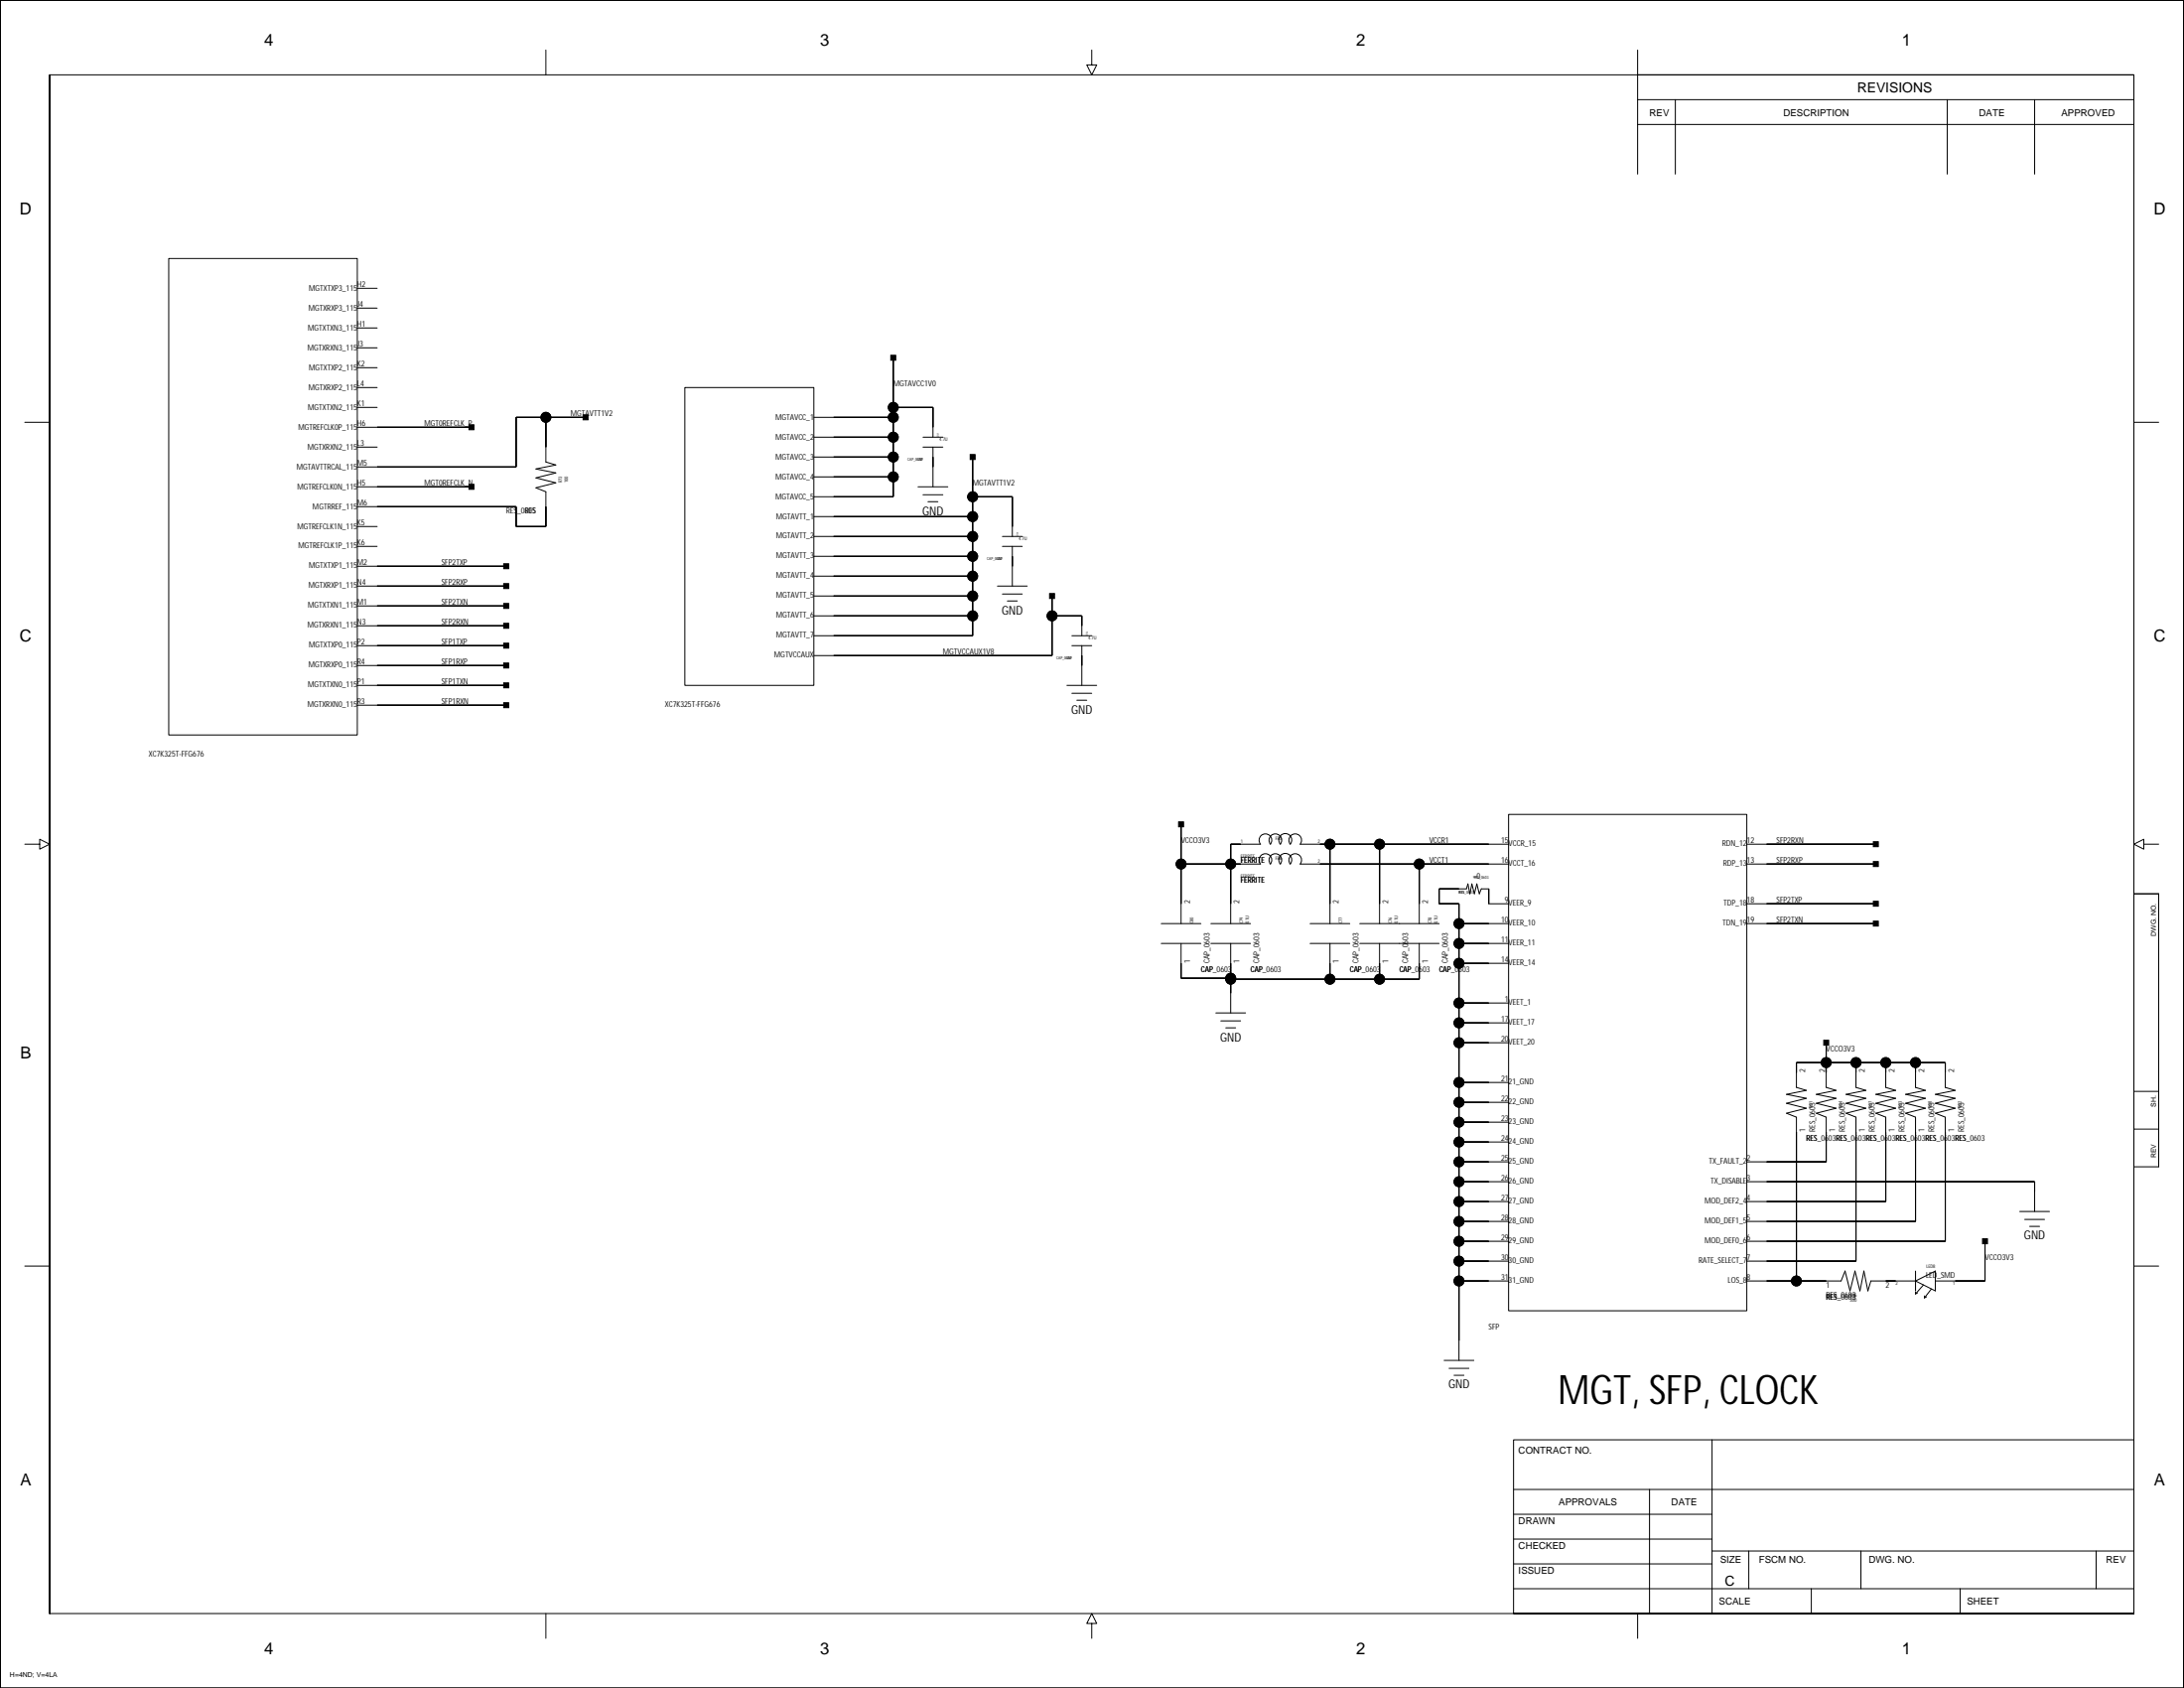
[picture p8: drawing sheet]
<svg xmlns="http://www.w3.org/2000/svg" width="559mm" height="432mm" viewBox="0 0 559 432" stroke-linecap="round" stroke-linejoin="round" font-family="sans-serif">
<g fill="none" stroke="#000" stroke-width=".25">
<path d="M0 .1h558.7v431.7h-558.7zM0 .1v431.7v-431.7h558.7v431.7h-558.7M12.7 19.1v393.7v-393.7h533.3v393.7h-533.3M139.7 12.8v6.3M279.3 12.8v3.8h-1.2l1.2 2.5 1.3-2.5h-1.3M419 19.1h127v25.4M419 12.8v31.7M419 31.8h127M419 25.5h127M428.7 25.5v19M498.2 25.5v19M520.6 25.5v19"/>
<path d="M43.2 66.1h48.2v121.9h-48.2zM91.4 73.7h5.1M91.4 78.8h5.1M91.4 83.9h5.1M91.4 89h5.1M91.4 94.1h5.1M91.4 99.1h5.1M175.2 99.1h33v76.2h-33zM228.5 91.5v35.6h-20.3M6.3 108h6.4M91.4 104.2h5.1M91.4 109.3h29.2"/>
<path d="M91.4 114.4h5.1M139.7 106.8v11.4l2.5 .7-5.1 1.1 5.1 1-5.1 1.2 5.1 1.3-5.1 1.3 2.6 1v8.9h-7.6v-5.1h-40.7M149.8 106.8h-17.7v12.7h-40.7M208.2 106.8h20.3M208.2 111.8h20.3M208.2 116.9h20.3M228.5 104.2h10.2v7.6M236.2 111.8h5M236.2 114.4h5M238.7 114.4v10.1M248.9 116.9v45.7h-40.7M546 108h6.3"/>
<path d="M91.4 124.5h29.2M91.4 134.7h5.1M91.4 139.8h5.1M208.2 122h20.3M208.2 132.1h40.7M208.2 137.2h40.7M234.9 124.5h7.6M236.2 126.6h5M237.4 128.3h2.6M248.9 127.1h10.1v10.1M256.5 137.2h5.1M256.5 139.8h5.1"/>
<path d="M259 139.8v10.1M91.4 144.8h38.1M91.4 149.9h38.1M91.4 155h38.1M208.2 142.3h40.7M208.2 147.4h40.7M208.2 152.5h40.7M208.2 157.5h40.7M255.2 149.9h7.6M256.5 152h5.1M257.8 153.7h2.5M269.2 157.5h7.6v5.1"/>
<path d="M269.2 152.5v15.2h-61M91.4 160.1h38.1M91.4 165.2h38.1M91.4 170.2h38.1M91.4 175.3h38.1M273 175.3h7.6M274.3 162.6h5M274.3 165.2h5M274.3 177.3h5M275.5 179.1h2.6M276.8 165.2v10.1M91.4 180.4h38.1"/>
<path d="M6.3 215.9h3.9v1.3l2.5-1.3-2.5-1.2v1.2M302.2 210.9v25.4M340.3 215.9v20.4M353 215.9v20.4M386 208.3h60.9v127h-60.9zM386 215.9l-53.3 .1a1.63 1.63 0 0 0-.2-2.3 1.63 1.63 0 0 0-2.2 0 1.63 1.63 0 0 0-.2 2.2 1.66 1.66 0 0 0-.1-2.2 1.66 1.66 0 0 0-2.3 0 1.66 1.66 0 0 0-.1 2.3 1.63 1.63 0 0 0-.2-2.3 1.63 1.63 0 0 0-2.2 0 1.63 1.63 0 0 0-.1 2.3 1.63 1.63 0 0 0-.2-2.3 1.63 1.63 0 0 0-2.2 0 1.63 1.63 0 0 0-.2 2.3l-7.6-.1v20.4M446.9 215.9h33.1M548.5 215.9v1.3l-2.5-1.3 2.5-1.2v1.2h3.8M297.1 236.3h10.2M302.2 221h20.3a1.63 1.63 0 0 1 .2-2.2 1.63 1.63 0 0 1 2.2 0 1.63 1.63 0 0 1 .2 2.2 1.63 1.63 0 0 1 .1-2.2 1.63 1.63 0 0 1 2.2 0 1.63 1.63 0 0 1 .2 2.2 1.66 1.66 0 0 1 .1-2.2 1.66 1.66 0 0 1 2.3 0 1.66 1.66 0 0 1 .1 2.2 1.63 1.63 0 0 1 .2-2.2 1.63 1.63 0 0 1 2.2 0 1.63 1.63 0 0 1 .2 2.2h53.3M309.8 236.3h10.2M335.2 236.3h10.2"/>
<path d="M347.9 236.3h20.3M363.1 221v15.3M373.3 236.3h12.7M386 231.2h-5.1v-3.8h-1.9l-.5 1.2-.6-2.5-.7 2.5-.6-2.5-.5 2.5-.5-2.5-.4 1.3h-7v3.8h5.1v116.8M446.9 221h33.1M446.9 236.3h33.1M446.9 231.2h33.1M546 228.6h6.3v69.9h-6.3zM546 228.6h6.3M297.1 241.3h10.2M302.2 241.3v8.9h12.7M309.8 241.3h10.2"/>
<path d="M311.1 259.1h7.6M314.9 241.3v17.8M335.2 241.3h10.2M340.3 241.3v9.2M347.9 241.3h20.3M353 241.3v9.2M363.1 241.3v9.2h-48.2M373.3 241.3h12.7M373.3 256.6h12.7M373.3 246.4h12.7M312.3 261.2h5.1M313.6 262.9h2.6"/>
<path d="M373.3 276.9h12.7M373.3 266.7h12.7M373.3 261.7h12.7M467.3 266.7v11.5l2.5 .7-5.1 1 5.1 1.1-5.1 1.2 5.1 1.3-5.1 1.3 2.6 1v11.4h-20.4M474.9 271.8v6.4l2.5 .7-5.1 1 5.1 1.1-5.1 1.2 5.1 1.3-5.1 1.3 2.6 1v36.8h-28M482.5 271.8v6.4l2.5 .7-5 1 5 1.1-5 1.2 5 1.3-5 1.3 2.5 1v21.6h-35.6M490.1 271.8v6.4l2.5 .7-5 1 5 1.1-5 1.2 5 1.3-5 1.3 2.5 1v26.6h-43.2M546 279.2h6.3M373.3 297.2h12.7M373.3 292.1h12.7M373.3 287.1h12.7M373.3 282h12.7"/>
<path d="M546 288.8h6.3M373.3 307.4h12.7M373.3 312.4h12.7M373.3 317.5h12.7M373.3 302.3h12.7M446.9 302.3h73.7v7.6M446.9 317.5h50.8v-31.7l-2.5-1 5.1-1.3-5.1-1.3 5.1-1.2-5.1-1.1 5.1-1-2.6-.7v-6.4h-38.1v6.4l2.6 .7-5.1 1 5.1 1.1-5.1 1.2 5.1 1.3-5.1 1.3 2.5 1v41.9M507.9 317.5v10.2h-12.7M516.8 309.9h7.6M518 311.9h5.1M519.3 313.7h2.6M6.3 323.9h6.4"/>
<path d="M373.3 327.7h12.7M373.3 322.6h12.7M446.9 327.7h24.2l1-2.6 1.2 5.1 1.3-5.1 1.3 5.1 1-5.1 1 5.1 .8-2.5h11.4M490.1 325.1v5.1M490.1 330.5v.5M490.1 327.7l5.1-2.6v5.1zM490.6 330.7l-.5 .3M492.1 328.7l-2 2.3M492.4 331.5v.5M492.9 331.7l-.5 .3M494.2 329.7l-1.8 2.3M546 323.9h6.3"/>
<path d="M369.5 348h7.6M370.8 350h5M372 351.8h2.6M438.1 368.3v44.5M387.3 381h158.7M387.3 393.7h50.8M387.3 387.4h50.8M422.1 381v31.8M438.1 396.8h107.9M447.4 396.8v9.6M476.1 396.8v9.6M536.3 396.8v9.6"/>
<path d="M139.7 412.8v6.3M279.3 415.3h-1.2l1.2-2.5 1.3 2.5h-1.3v3.8M387.3 412.8h158.7h-158.7v-44.5h158.7v44.5M387.3 406.4h158.7M387.3 400.1h50.8M419 412.8v6.3M463.4 406.4v6.4M501.5 406.4v6.4"/>
<circle cx="139.7" cy="106.8" r="1.27"/>
<circle cx="228.5" cy="111.8" r="1.27"/>
<circle cx="228.5" cy="104.2" r="1.27"/>
<circle cx="228.5" cy="116.9" r="1.27"/>
<circle cx="228.5" cy="106.8" r="1.27"/>
<circle cx="228.5" cy="122" r="1.27"/>
<circle cx="248.9" cy="132.1" r="1.27"/>
<circle cx="248.9" cy="127.1" r="1.27"/>
<circle cx="248.9" cy="137.2" r="1.27"/>
<circle cx="248.9" cy="152.5" r="1.27"/>
<circle cx="248.9" cy="142.3" r="1.27"/>
<circle cx="248.9" cy="157.5" r="1.27"/>
<circle cx="248.9" cy="147.4" r="1.27"/>
<circle cx="269.2" cy="157.5" r="1.27"/>
<circle cx="340.3" cy="215.9" r="1.27"/>
<circle cx="353" cy="215.9" r="1.27"/>
<circle cx="302.2" cy="221" r="1.27"/>
<circle cx="314.9" cy="221" r="1.27"/>
<circle cx="363.1" cy="221" r="1.27"/>
<circle cx="373.3" cy="236.3" r="1.27"/>
<circle cx="314.9" cy="250.5" r="1.27"/>
<circle cx="314.9" cy="250.2" r="1.27"/>
<circle cx="340.3" cy="250.5" r="1.27"/>
<circle cx="353" cy="250.5" r="1.27"/>
<circle cx="373.3" cy="241.3" r="1.27"/>
<circle cx="373.3" cy="256.6" r="1.27"/>
<circle cx="373.3" cy="246.4" r="1.27"/>
<circle cx="373.3" cy="266.7" r="1.27"/>
<circle cx="373.3" cy="276.9" r="1.27"/>
<circle cx="373.3" cy="261.7" r="1.27"/>
<circle cx="467.3" cy="271.8" r="1.27"/>
<circle cx="474.9" cy="271.8" r="1.27"/>
<circle cx="482.5" cy="271.8" r="1.27"/>
<circle cx="490.1" cy="271.8" r="1.27"/>
<circle cx="373.3" cy="287.1" r="1.27"/>
<circle cx="373.3" cy="292.1" r="1.27"/>
<circle cx="373.3" cy="297.2" r="1.27"/>
<circle cx="373.3" cy="282" r="1.27"/>
<circle cx="373.3" cy="317.5" r="1.27"/>
<circle cx="373.3" cy="312.4" r="1.27"/>
<circle cx="373.3" cy="307.4" r="1.27"/>
<circle cx="373.3" cy="302.3" r="1.27"/>
<circle cx="373.3" cy="322.6" r="1.27"/>
<circle cx="373.3" cy="327.7" r="1.27"/>
<circle cx="459.6" cy="327.7" r="1.27"/>
</g>
<g fill="#000" stroke="#000" stroke-width=".25">
<path d="M227.9 90.9h1.3v1.3h-1.3z" fill-rule="evenodd"/>
<path d="M228.5 91.5v12.7z" fill-rule="evenodd"/>
<path d="M120 108.7h1.3v1.2h-1.3z" fill-rule="evenodd"/>
<path d="M96.5 109.3h24.1z" fill-rule="evenodd"/>
<path d="M96.5 119.5h35.6z" fill-rule="evenodd"/>
<path d="M132.1 106.8v12.7z" fill-rule="evenodd"/>
<path d="M139.7 106.8v7.6z" fill-rule="evenodd"/>
<path d="M132.1 106.8h7.6z" fill-rule="evenodd"/>
<path d="M149.2 106.1h1.3v1.3h-1.3z" fill-rule="evenodd"/>
<path d="M139.7 106.8h10.1z" fill-rule="evenodd"/>
<path d="M228.5 104.2v2.6z" fill-rule="evenodd"/>
<path d="M213.3 116.9h15.2z" fill-rule="evenodd"/>
<path d="M228.5 116.9v5.1z" fill-rule="evenodd"/>
<path d="M228.5 111.8v5.1z" fill-rule="evenodd"/>
<path d="M213.3 106.8h15.2z" fill-rule="evenodd"/>
<path d="M228.5 106.8v5z" fill-rule="evenodd"/>
<path d="M213.3 111.8h15.2z" fill-rule="evenodd"/>
<path d="M238.7 104.2v5.1z" fill-rule="evenodd"/>
<path d="M228.5 104.2h10.2z" fill-rule="evenodd"/>
<path d="M238.7 116.9v2.6z" fill-rule="evenodd"/>
<path d="M248.2 116.3h1.3v1.2h-1.3z" fill-rule="evenodd"/>
<path d="M248.9 116.9v10.2z" fill-rule="evenodd"/>
<path d="M120 123.9h1.3v1.3h-1.3z" fill-rule="evenodd"/>
<path d="M96.5 124.5h24.1z" fill-rule="evenodd"/>
<path d="M96.5 129.6h35.6z" fill-rule="evenodd"/>
<path d="M132.1 129.6v5.1z" fill-rule="evenodd"/>
<path d="M139.7 129.6v5.1z" fill-rule="evenodd"/>
<path d="M132.1 134.7h7.6z" fill-rule="evenodd"/>
<path d="M213.3 127.1h15.2z" fill-rule="evenodd"/>
<path d="M228.5 122v5.1z" fill-rule="evenodd"/>
<path d="M213.3 122h15.2z" fill-rule="evenodd"/>
<path d="M248.9 127.1v5z" fill-rule="evenodd"/>
<path d="M248.9 137.2v5.1z" fill-rule="evenodd"/>
<path d="M213.3 132.1h35.6z" fill-rule="evenodd"/>
<path d="M248.9 132.1v5.1z" fill-rule="evenodd"/>
<path d="M213.3 137.2h35.6z" fill-rule="evenodd"/>
<path d="M259 127.1v7.6z" fill-rule="evenodd"/>
<path d="M248.9 127.1h10.1z" fill-rule="evenodd"/>
<path d="M128.9 144.2h1.2v1.3h-1.2z" fill-rule="evenodd"/>
<path d="M128.9 149.3h1.2v1.3h-1.2z" fill-rule="evenodd"/>
<path d="M128.9 154.4h1.2v1.2h-1.2z" fill-rule="evenodd"/>
<path d="M96.5 144.8h33z" fill-rule="evenodd"/>
<path d="M96.5 149.9h33z" fill-rule="evenodd"/>
<path d="M96.5 155h33z" fill-rule="evenodd"/>
<path d="M213.3 147.4h35.6z" fill-rule="evenodd"/>
<path d="M213.3 152.5h35.6z" fill-rule="evenodd"/>
<path d="M213.3 157.5h35.6z" fill-rule="evenodd"/>
<path d="M248.9 157.5v5.1z" fill-rule="evenodd"/>
<path d="M248.9 152.5v5z" fill-rule="evenodd"/>
<path d="M248.9 147.4v5.1z" fill-rule="evenodd"/>
<path d="M248.9 142.3v5.1z" fill-rule="evenodd"/>
<path d="M213.3 142.3h35.6z" fill-rule="evenodd"/>
<path d="M259 142.3v2.5z" fill-rule="evenodd"/>
<path d="M268.5 151.8h1.3v1.3h-1.3z" fill-rule="evenodd"/>
<path d="M269.2 157.5v10.2z" fill-rule="evenodd"/>
<path d="M269.2 152.5v5z" fill-rule="evenodd"/>
<path d="M276.8 157.5v2.6z" fill-rule="evenodd"/>
<path d="M269.2 157.5h7.6z" fill-rule="evenodd"/>
<path d="M128.9 164.5h1.2v1.3h-1.2z" fill-rule="evenodd"/>
<path d="M128.9 169.6h1.2v1.3h-1.2z" fill-rule="evenodd"/>
<path d="M128.9 174.7h1.2v1.3h-1.2z" fill-rule="evenodd"/>
<path d="M128.9 159.4h1.2v1.3h-1.2z" fill-rule="evenodd"/>
<path d="M96.5 165.2h33z" fill-rule="evenodd"/>
<path d="M96.5 170.2h33z" fill-rule="evenodd"/>
<path d="M96.5 175.3h33z" fill-rule="evenodd"/>
<path d="M96.5 160.1h33z" fill-rule="evenodd"/>
<path d="M213.3 162.6h35.6z" fill-rule="evenodd"/>
<path d="M213.3 167.7h55.9z" fill-rule="evenodd"/>
<path d="M276.8 167.7v2.5z" fill-rule="evenodd"/>
<path d="M128.9 179.8h1.2v1.2h-1.2z" fill-rule="evenodd"/>
<path d="M96.5 180.4h33z" fill-rule="evenodd"/>
<path d="M301.6 210.2h1.2v1.3h-1.2z" fill-rule="evenodd"/>
<path d="M302.2 210.9v10.1z" fill-rule="evenodd"/>
<path d="M314.9 215.9v5.1z" fill-rule="evenodd"/>
<path d="M314.9 215.9h2.5z" fill-rule="evenodd"/>
<path d="M337.7 215.9h2.6z" fill-rule="evenodd"/>
<path d="M340.3 215.9v15.3z" fill-rule="evenodd"/>
<path d="M353 215.9v15.3z" fill-rule="evenodd"/>
<path d="M340.3 215.9h12.7z" fill-rule="evenodd"/>
<path d="M353 215.9h27.9z" fill-rule="evenodd"/>
<path d="M479.3 215.3h1.3v1.3h-1.3z" fill-rule="evenodd"/>
<path d="M452 215.9h28z" fill-rule="evenodd"/>
<path d="M302.2 221v10.2z" fill-rule="evenodd"/>
<path d="M302.2 221h12.7z" fill-rule="evenodd"/>
<path d="M314.9 221v10.2z" fill-rule="evenodd"/>
<path d="M314.9 221h2.5z" fill-rule="evenodd"/>
<path d="M337.7 221h25.4z" fill-rule="evenodd"/>
<path d="M363.1 221v10.2z" fill-rule="evenodd"/>
<path d="M368.2 227.4v3.8z" fill-rule="evenodd"/>
<path d="M368.2 227.4h5.1z" fill-rule="evenodd"/>
<path d="M368.2 231.2h5.1z" fill-rule="evenodd"/>
<path d="M373.3 231.2v5.1z" fill-rule="evenodd"/>
<path d="M373.3 236.3v5z" fill-rule="evenodd"/>
<path d="M373.3 236.3h7.6z" fill-rule="evenodd"/>
<path d="M363.1 221h17.8z" fill-rule="evenodd"/>
<path d="M380.9 227.4v3.8z" fill-rule="evenodd"/>
<path d="M479.3 220.4h1.3v1.3h-1.3z" fill-rule="evenodd"/>
<path d="M479.3 230.6h1.3v1.2h-1.3z" fill-rule="evenodd"/>
<path d="M479.3 235.6h1.3v1.3h-1.3z" fill-rule="evenodd"/>
<path d="M452 221h28z" fill-rule="evenodd"/>
<path d="M452 231.2h28z" fill-rule="evenodd"/>
<path d="M452 236.3h28z" fill-rule="evenodd"/>
<path d="M302.2 246.4v3.8z" fill-rule="evenodd"/>
<path d="M314.9 250.5v3.5z" fill-rule="evenodd"/>
<path d="M314.9 246.4v3.8z" fill-rule="evenodd"/>
<path d="M302.2 250.2h12.7z" fill-rule="evenodd"/>
<path d="M314.9 250.2v.3z" fill-rule="evenodd"/>
<path d="M340.3 246.4v4.1z" fill-rule="evenodd"/>
<path d="M314.9 250.5h25.4z" fill-rule="evenodd"/>
<path d="M353 246.4v4.1z" fill-rule="evenodd"/>
<path d="M340.3 250.5h12.7z" fill-rule="evenodd"/>
<path d="M363.1 246.4v4.1z" fill-rule="evenodd"/>
<path d="M353 250.5h10.1z" fill-rule="evenodd"/>
<path d="M373.3 241.3v5.1z" fill-rule="evenodd"/>
<path d="M373.3 246.4v10.2z" fill-rule="evenodd"/>
<path d="M373.3 256.6v5.1z" fill-rule="evenodd"/>
<path d="M373.3 256.6h7.6z" fill-rule="evenodd"/>
<path d="M373.3 246.4h7.6z" fill-rule="evenodd"/>
<path d="M373.3 241.3h7.6z" fill-rule="evenodd"/>
<path d="M373.3 261.7v5z" fill-rule="evenodd"/>
<path d="M373.3 266.7v10.2z" fill-rule="evenodd"/>
<path d="M373.3 276.9v5.1z" fill-rule="evenodd"/>
<path d="M373.3 276.9h7.6z" fill-rule="evenodd"/>
<path d="M373.3 266.7h7.6z" fill-rule="evenodd"/>
<path d="M373.3 261.7h7.6z" fill-rule="evenodd"/>
<path d="M459.6 271.8v2.6z" fill-rule="evenodd"/>
<path d="M466.6 266.1h1.3v1.3h-1.3z" fill-rule="evenodd"/>
<path d="M467.3 271.8v2.6z" fill-rule="evenodd"/>
<path d="M459.6 271.8h7.7z" fill-rule="evenodd"/>
<path d="M467.3 266.7v5.1z" fill-rule="evenodd"/>
<path d="M474.9 271.8v2.6z" fill-rule="evenodd"/>
<path d="M467.3 271.8h7.6z" fill-rule="evenodd"/>
<path d="M482.5 271.8v2.6z" fill-rule="evenodd"/>
<path d="M474.9 271.8h7.6z" fill-rule="evenodd"/>
<path d="M490.1 271.8v2.6z" fill-rule="evenodd"/>
<path d="M482.5 271.8h7.6z" fill-rule="evenodd"/>
<path d="M497.7 271.8v2.6z" fill-rule="evenodd"/>
<path d="M490.1 271.8h7.6z" fill-rule="evenodd"/>
<path d="M373.3 282v5.1z" fill-rule="evenodd"/>
<path d="M373.3 287.1v5z" fill-rule="evenodd"/>
<path d="M373.3 292.1v5.1z" fill-rule="evenodd"/>
<path d="M373.3 297.2v5.1z" fill-rule="evenodd"/>
<path d="M373.3 297.2h7.6z" fill-rule="evenodd"/>
<path d="M373.3 292.1h7.6z" fill-rule="evenodd"/>
<path d="M373.3 287.1h7.6z" fill-rule="evenodd"/>
<path d="M373.3 282h7.6z" fill-rule="evenodd"/>
<path d="M459.6 289.6v38.1z" fill-rule="evenodd"/>
<path d="M452 297.2h15.3z" fill-rule="evenodd"/>
<path d="M467.3 289.6v7.6z" fill-rule="evenodd"/>
<path d="M474.9 289.6v33z" fill-rule="evenodd"/>
<path d="M482.5 289.6v17.8z" fill-rule="evenodd"/>
<path d="M490.1 289.6v22.8z" fill-rule="evenodd"/>
<path d="M497.7 289.6v27.9z" fill-rule="evenodd"/>
<path d="M373.3 302.3v5.1z" fill-rule="evenodd"/>
<path d="M373.3 307.4v5z" fill-rule="evenodd"/>
<path d="M373.3 312.4v5.1z" fill-rule="evenodd"/>
<path d="M373.3 317.5v5.1z" fill-rule="evenodd"/>
<path d="M373.3 317.5h7.6z" fill-rule="evenodd"/>
<path d="M373.3 312.4h7.6z" fill-rule="evenodd"/>
<path d="M373.3 307.4h7.6z" fill-rule="evenodd"/>
<path d="M373.3 302.3h7.6z" fill-rule="evenodd"/>
<path d="M452 307.4h30.5z" fill-rule="evenodd"/>
<path d="M452 312.4h38.1z" fill-rule="evenodd"/>
<path d="M452 317.5h45.7z" fill-rule="evenodd"/>
<path d="M507.2 316.9h1.3v1.3h-1.3z" fill-rule="evenodd"/>
<path d="M507.9 317.5v10.2z" fill-rule="evenodd"/>
<path d="M452 302.3h68.6z" fill-rule="evenodd"/>
<path d="M520.6 302.3v2.5z" fill-rule="evenodd"/>
<path d="M373.3 327.7v15.2z" fill-rule="evenodd"/>
<path d="M373.3 322.6v5.1z" fill-rule="evenodd"/>
<path d="M373.3 322.6h7.6z" fill-rule="evenodd"/>
<path d="M373.3 327.7h7.6z" fill-rule="evenodd"/>
<path d="M452 327.7h7.6z" fill-rule="evenodd"/>
<path d="M459.6 327.7h7.7z" fill-rule="evenodd"/>
<path d="M452 322.6h22.9z" fill-rule="evenodd"/>
<path d="M482.5 327.7h2.5z" fill-rule="evenodd"/>
<path d="M500.3 327.7h7.6z" fill-rule="evenodd"/>
<circle cx="139.7" cy="106.8" r="1.27"/>
<circle cx="228.5" cy="111.8" r="1.27"/>
<circle cx="228.5" cy="104.2" r="1.27"/>
<circle cx="228.5" cy="116.9" r="1.27"/>
<circle cx="228.5" cy="106.8" r="1.27"/>
<circle cx="228.5" cy="122" r="1.27"/>
<circle cx="248.9" cy="132.1" r="1.27"/>
<circle cx="248.9" cy="127.1" r="1.27"/>
<circle cx="248.9" cy="137.2" r="1.27"/>
<circle cx="248.9" cy="152.5" r="1.27"/>
<circle cx="248.9" cy="142.3" r="1.27"/>
<circle cx="248.9" cy="157.5" r="1.27"/>
<circle cx="248.9" cy="147.4" r="1.27"/>
<circle cx="269.2" cy="157.5" r="1.27"/>
<circle cx="340.3" cy="215.9" r="1.27"/>
<circle cx="353" cy="215.9" r="1.27"/>
<circle cx="302.2" cy="221" r="1.27"/>
<circle cx="314.9" cy="221" r="1.27"/>
<circle cx="363.1" cy="221" r="1.27"/>
<circle cx="373.3" cy="236.3" r="1.27"/>
<circle cx="314.9" cy="250.5" r="1.27"/>
<circle cx="314.9" cy="250.2" r="1.27"/>
<circle cx="340.3" cy="250.5" r="1.27"/>
<circle cx="353" cy="250.5" r="1.27"/>
<circle cx="373.3" cy="241.3" r="1.27"/>
<circle cx="373.3" cy="256.6" r="1.27"/>
<circle cx="373.3" cy="246.4" r="1.27"/>
<circle cx="373.3" cy="266.7" r="1.27"/>
<circle cx="373.3" cy="276.9" r="1.27"/>
<circle cx="373.3" cy="261.7" r="1.27"/>
<circle cx="467.3" cy="271.8" r="1.27"/>
<circle cx="474.9" cy="271.8" r="1.27"/>
<circle cx="482.5" cy="271.8" r="1.27"/>
<circle cx="490.1" cy="271.8" r="1.27"/>
<circle cx="373.3" cy="287.1" r="1.27"/>
<circle cx="373.3" cy="292.1" r="1.27"/>
<circle cx="373.3" cy="297.2" r="1.27"/>
<circle cx="373.3" cy="282" r="1.27"/>
<circle cx="373.3" cy="317.5" r="1.27"/>
<circle cx="373.3" cy="312.4" r="1.27"/>
<circle cx="373.3" cy="307.4" r="1.27"/>
<circle cx="373.3" cy="302.3" r="1.27"/>
<circle cx="373.3" cy="322.6" r="1.27"/>
<circle cx="373.3" cy="327.7" r="1.27"/>
<circle cx="459.6" cy="327.7" r="1.27"/>
</g>
<text font-size="10.4" x="398.7" y="359.1">MGT, SFP, CLOCK</text>
<g font-size="4.2">
<text x="67.6" y="11.8">4</text>
<text x="209.8" y="11.8">3</text>
<text x="347" y="11.8">2</text>
<text x="486.6" y="11.8">1</text>
<text x="5.1" y="54.9">D</text>
<text x="551" y="54.9">D</text>
<text x="5.1" y="164.1">C</text>
<text x="551" y="164.1">C</text>
<text x="5.2" y="270.8">B</text>
<text x="5.2" y="380">A</text>
<text x="551.2" y="380">A</text>
<text x="67.6" y="423.2">4</text>
<text x="209.8" y="423.2">3</text>
<text x="347" y="423.2">2</text>
<text x="486.6" y="423.2">1</text>
</g>
<g font-size="3.5">
<text x="475.2" y="23.7">REVISIONS</text>
<text x="441.4" y="405.5">C</text>
</g>
<g font-size="3.1">
<text x="236" y="131.7">GND</text>
<text x="256.3" y="157.1">GND</text>
<text x="274.1" y="182.5">GND</text>
<text x="312.2" y="266.3">GND</text>
<text x="517.9" y="317.1">GND</text>
<text x="370.6" y="355.2">GND</text>
</g>
<g font-size="2.5">
<text x="422.1" y="29.7">REV</text>
<text x="456.3" y="29.7">DESCRIPTION</text>
<text x="506.4" y="29.7">DATE</text>
<text x="527.4" y="29.7">APPROVED</text>
<text x="388.5" y="371.7">CONTRACT NO.</text>
<text x="388.5" y="389.8">DRAWN</text>
<text x="398.8" y="384.9">APPROVALS</text>
<text x="427.6" y="384.9">DATE</text>
<text x="388.5" y="396.1">CHECKED</text>
<text x="440.1" y="399.7">SIZE</text>
<text x="450" y="399.7">FSCM NO.</text>
<text x="478.1" y="399.7">DWG. NO.</text>
<text x="538.9" y="399.7">REV</text>
<text x="388.5" y="402.5">ISSUED</text>
<text x="439.8" y="410.3">SCALE</text>
<text x="503.3" y="410.3">SHEET</text>
</g>
<g font-size="2.1">
<text x="79" y="74.3">MGTXTXP3_115</text>
<text x="91.4" y="73.4">H2</text>
<text x="78.9" y="79.4">MGTXRXP3_115</text>
<text x="91.4" y="78.5">J4</text>
<text x="91.4" y="83.6">H1</text>
<text x="78.7" y="89.5">MGTXRXN3_115</text>
<text x="78.8" y="84.5">MGTXTXN3_115</text>
<text x="91.4" y="88.7">J3</text>
<text x="79" y="94.6">MGTXTXP2_115</text>
<text x="91.4" y="93.7">K2</text>
<text x="78.9" y="99.7">MGTXRXP2_115</text>
<text x="91.4" y="98.8">L4</text>
<text x="228.5" y="98.8">MGTAVCC1V0</text>
<text x="78.8" y="104.8">MGTXTXN2_115</text>
<text x="91.4" y="103.9">K1</text>
<text x="146" y="106.4">MGTAVTT1V2</text>
<text x="198.4" y="107.3">MGTAVCC_1</text>
<text x="76.3" y="109.9">MGTREFCLK0P_115</text>
<text x="91.4" y="109">H6</text>
<text x="108.6" y="109">MGT0REFCLK_P</text>
<text x="198.4" y="112.4">MGTAVCC_2</text>
<text x="78.7" y="114.9">MGTXRXN2_115</text>
<text x="91.4" y="114.1">L3</text>
<text x="91.4" y="119.1">M5</text>
<text x="198.4" y="117.5">MGTAVCC_3</text>
<text x="75.9" y="120">MGTAVTTRCAL_115</text>
<text x="76" y="125.1">MGTREFCLK0N_115</text>
<text x="91.4" y="124.2">H5</text>
<text x="108.6" y="124.2">MGT0REFCLK_N</text>
<text x="198.4" y="122.6">MGTAVCC_4</text>
<text x="248.9" y="124.2">MGTAVTT1V2</text>
<text x="80" y="130.2">MGTRREF_115</text>
<text x="91.4" y="129.3">M6</text>
<text x="129.5" y="131.3">RES_0805</text>
<text x="134.3" y="131.3">RES</text>
<text x="198.4" y="127.6">MGTAVCC_5</text>
<text x="76" y="135.3">MGTREFCLK1N_115</text>
<text x="91.4" y="134.4">K5</text>
<text x="198.6" y="132.7">MGTAVTT_1</text>
<text x="198.6" y="137.8">MGTAVTT_2</text>
<text x="76.3" y="140.3">MGTREFCLK1P_115</text>
<text x="91.4" y="139.4">K6</text>
<text x="198.6" y="142.9">MGTAVTT_3</text>
<text x="79" y="145.4">MGTXTXP1_115</text>
<text x="91.4" y="144.5">M2</text>
<text x="91.4" y="149.6">N4</text>
<text x="113" y="144.5">SFP2TXP</text>
<text x="113" y="149.6">SFP2RXP</text>
<text x="198.6" y="148">MGTAVTT_4</text>
<text x="78.8" y="155.6">MGTXTXN1_115</text>
<text x="78.9" y="150.5">MGTXRXP1_115</text>
<text x="91.4" y="154.7">M1</text>
<text x="113" y="154.7">SFP2TXN</text>
<text x="198.6" y="153">MGTAVTT_5</text>
<text x="78.7" y="160.6">MGTXRXN1_115</text>
<text x="91.4" y="159.8">N3</text>
<text x="113" y="159.8">SFP2RXN</text>
<text x="198.6" y="158.1">MGTAVTT_6</text>
<text x="79" y="165.7">MGTXTXP0_115</text>
<text x="91.4" y="164.8">P2</text>
<text x="113" y="164.8">SFP1TXP</text>
<text x="198.6" y="163.2">MGTAVTT_7</text>
<text x="241.2" y="167.4">MGTVCCAUX1V8</text>
<text x="78.9" y="170.8">MGTXRXP0_115</text>
<text x="91.4" y="169.9">R4</text>
<text x="113" y="169.9">SFP1RXP</text>
<text x="198.1" y="168.3">MGTVCCAUX</text>
<text x="78.8" y="175.9">MGTXTXN0_115</text>
<text x="91.4" y="175">P1</text>
<text x="113" y="175">SFP1TXN</text>
<text x="78.7" y="181">MGTXRXN0_115</text>
<text x="91.4" y="180.1">R3</text>
<text x="113" y="180.1">SFP1RXN</text>
<text x="170.1" y="181">XC7K325T-FFG676</text>
<text x="38.1" y="193.7">XC7K325T-FFG676</text>
<text x="302.2" y="215.6">VCCO3V3</text>
<text x="365.7" y="215.6">VCCR1</text>
<text x="384.1" y="215.6">15</text>
<text x="446.9" y="215.6">12</text>
<text x="454.6" y="215.6">SFP2RXN</text>
<text x="317.4" y="220.7">FERRITE</text>
<text x="365.7" y="220.7">VCCT1</text>
<text x="384.1" y="220.7">16</text>
<text x="386" y="221.6">VCCT_16</text>
<text x="386" y="216.5">VCCR_15</text>
<text x="440.7" y="216.5">RDN_12</text>
<text x="440.9" y="221.6">RDP_13</text>
<text x="446.9" y="220.7">13</text>
<text x="454.6" y="220.7">SFP2RXP</text>
<text x="317.4" y="225.8">FERRITE</text>
<text x="377.9" y="224.9">0</text>
<text x="304.5" y="231.2" transform="rotate(-90 304.5 231.2)">2</text>
<text x="317.2" y="231.2" transform="rotate(-90 317.2 231.2)">2</text>
<text x="342.6" y="231.2" transform="rotate(-90 342.6 231.2)">2</text>
<text x="355.3" y="231.2" transform="rotate(-90 355.3 231.2)">2</text>
<text x="365.4" y="231.2" transform="rotate(-90 365.4 231.2)">2</text>
<text x="385" y="230.9">9</text>
<text x="386" y="231.8">VEER_9</text>
<text x="441" y="231.8">TDP_18</text>
<text x="446.9" y="230.9">18</text>
<text x="454.6" y="230.9">SFP2TXP</text>
<text x="384.1" y="235.9">10</text>
<text x="386" y="236.8">VEER_10</text>
<text x="440.8" y="236.8">TDN_19</text>
<text x="446.9" y="235.9">19</text>
<text x="454.6" y="235.9">SFP2TXN</text>
<text x="384.1" y="241">11</text>
<text x="386" y="241.9">VEER_11</text>
<text x="304.5" y="246.4" transform="rotate(-90 304.5 246.4)">1</text>
<text x="307.3" y="248.6">CAP_0603</text>
<text x="307.3" y="248.6">CAP</text>
<text x="309.5" y="246.4" transform="rotate(-90 309.5 246.4)">CAP_0603</text>
<text x="317.2" y="246.4" transform="rotate(-90 317.2 246.4)">1</text>
<text x="320" y="248.6">CAP</text>
<text x="320" y="248.6">CAP_0603</text>
<text x="322.2" y="246.4" transform="rotate(-90 322.2 246.4)">CAP_0603</text>
<text x="342.6" y="246.4" transform="rotate(-90 342.6 246.4)">1</text>
<text x="345.4" y="248.6">CAP_0603</text>
<text x="345.4" y="248.6">CAP</text>
<text x="347.6" y="246.4" transform="rotate(-90 347.6 246.4)">CAP_0603</text>
<text x="355.3" y="246.4" transform="rotate(-90 355.3 246.4)">1</text>
<text x="358.1" y="248.6">CAP_0603</text>
<text x="360.3" y="246.4" transform="rotate(-90 360.3 246.4)">CAP_0603</text>
<text x="365.4" y="246.4" transform="rotate(-90 365.4 246.4)">1</text>
<text x="368.2" y="248.6">CAP</text>
<text x="368.2" y="248.6">CAP_0603</text>
<text x="370.5" y="246.4" transform="rotate(-90 370.5 246.4)">CAP_0603</text>
<text x="384.1" y="246.1">14</text>
<text x="386" y="247">VEER_14</text>
<text x="385" y="256.3">1</text>
<text x="386" y="257.1">VEET_1</text>
<text x="384.1" y="261.3">17</text>
<text x="386" y="262.2">VEET_17</text>
<text x="384.1" y="266.4">20</text>
<text x="386" y="267.3">VEET_20</text>
<text x="467.3" y="269">VCCO3V3</text>
<text x="461.9" y="274.4" transform="rotate(-90 461.9 274.4)">2</text>
<text x="467" y="274.4" transform="rotate(-90 467 274.4)">2</text>
<text x="477.1" y="274.4" transform="rotate(-90 477.1 274.4)">2</text>
<text x="484.8" y="274.4" transform="rotate(-90 484.8 274.4)">2</text>
<text x="492.4" y="274.4" transform="rotate(-90 492.4 274.4)">2</text>
<text x="500" y="274.4" transform="rotate(-90 500 274.4)">2</text>
<text x="384.1" y="281.7">22</text>
<text x="384.1" y="276.6">21</text>
<text x="386" y="277.5">21_GND</text>
<text x="384.1" y="286.7">23</text>
<text x="386" y="287.6">23_GND</text>
<text x="386" y="282.5">22_GND</text>
<text x="384.1" y="291.8">24</text>
<text x="386" y="292.7">24_GND</text>
<text x="461.9" y="289.6" transform="rotate(-90 461.9 289.6)">1</text>
<text x="462.2" y="291.8">RES_0603RES</text>
<text x="462.2" y="291.8">RES</text>
<text x="464.4" y="289.6" transform="rotate(-90 464.4 289.6)">RES_0603</text>
<text x="469.5" y="289.6" transform="rotate(-90 469.5 289.6)">1</text>
<text x="469.8" y="291.8">RES_0603RES_0603RES_0603RES_0603RES_0603</text>
<text x="472.1" y="289.6" transform="rotate(-90 472.1 289.6)">RES_0603</text>
<text x="477.1" y="289.6" transform="rotate(-90 477.1 289.6)">1</text>
<text x="479.7" y="289.6" transform="rotate(-90 479.7 289.6)">RES_0603</text>
<text x="484.8" y="289.6" transform="rotate(-90 484.8 289.6)">1</text>
<text x="485" y="291.8">RES</text>
<text x="487.3" y="289.6" transform="rotate(-90 487.3 289.6)">RES_0603</text>
<text x="492.4" y="289.6" transform="rotate(-90 492.4 289.6)">1</text>
<text x="492.6" y="291.8">RES</text>
<text x="494.9" y="289.6" transform="rotate(-90 494.9 289.6)">RES_0603</text>
<text x="500" y="289.6" transform="rotate(-90 500 289.6)">1</text>
<text x="500.3" y="291.8">RES</text>
<text x="502.5" y="289.6" transform="rotate(-90 502.5 289.6)">RES_0603</text>
<text x="384.1" y="296.9">25</text>
<text x="386" y="297.8">25_GND</text>
<text x="437.3" y="297.8">TX_FAULT_2</text>
<text x="446.9" y="296.9">2</text>
<text x="384.1" y="302">26</text>
<text x="386" y="302.9">26_GND</text>
<text x="437.7" y="302.9">TX_DISABLE</text>
<text x="446.9" y="302">3</text>
<text x="384.1" y="307.1">27</text>
<text x="386" y="307.9">27_GND</text>
<text x="436.1" y="307.9">MOD_DEF2_4</text>
<text x="446.9" y="307.1">4</text>
<text x="384.1" y="312.1">28</text>
<text x="384.1" y="317.2">29</text>
<text x="386" y="313">28_GND</text>
<text x="436.1" y="313">MOD_DEF1_5</text>
<text x="446.9" y="312.1">5</text>
<text x="446.9" y="317.2">6</text>
<text x="384.1" y="322.3">30</text>
<text x="386" y="323.2">30_GND</text>
<text x="386" y="318.1">29_GND</text>
<text x="434.7" y="323.2">RATE_SELECT_7</text>
<text x="436.1" y="318.1">MOD_DEF0_6</text>
<text x="446.9" y="322.3">7</text>
<text x="507.9" y="322.3">VCCO3V3</text>
<text x="384.1" y="327.4">31</text>
<text x="386" y="328.3">31_GND</text>
<text x="442.1" y="328.3">LOS_8</text>
<text x="446.9" y="327.4">8</text>
<text x="467.3" y="329.4">1</text>
<text x="482.5" y="329.4">2</text>
<text x="492.8" y="326.8">LED_SMD</text>
<text x="467.3" y="332.4">RES</text>
<text x="467.3" y="331.9">RES_0603</text>
<text x="380.9" y="340.1">SFP</text>
</g>
<g font-size="1.8">
<text x="551.7" y="239.5" transform="rotate(-90 551.7 239.5)">DWG. NO.</text>
<text x="551.7" y="283.2" transform="rotate(-90 551.7 283.2)">SH.</text>
<text x="551.7" y="296.2" transform="rotate(-90 551.7 296.2)">REV</text>
<text x="2.5" y="428.9">H=4ND; V=4LA</text>
</g>
<g font-size="1.2">
<text x="240.4" y="112.9">4.7U</text>
<text x="143.8" y="123.5" transform="rotate(-90 143.8 123.5)">R73</text>
<text x="145.3" y="123.5" transform="rotate(-90 145.3 123.5)">100</text>
<text x="260.7" y="138.2">4.7U</text>
<text x="278.4" y="163.6">4.7U</text>
<text x="317.4" y="215.8">1</text>
<text x="326.3" y="215">FB5</text>
<text x="337.2" y="215.8">2</text>
<text x="317.4" y="219.6">FERRITE</text>
<text x="317.4" y="220.8">1</text>
<text x="326.3" y="220.1">FB6</text>
<text x="337.2" y="220.8">2</text>
<text x="317.4" y="224.6">FERRITE</text>
<text x="305.3" y="236.3" transform="rotate(-90 305.3 236.3)">C80</text>
<text x="318" y="236.3" transform="rotate(-90 318 236.3)">C79</text>
<text x="319.6" y="236.3" transform="rotate(-90 319.6 236.3)">0.1U</text>
<text x="343.4" y="236.3" transform="rotate(-90 343.4 236.3)">C77</text>
<text x="356.1" y="236.3" transform="rotate(-90 356.1 236.3)">C76</text>
<text x="357.6" y="236.3" transform="rotate(-90 357.6 236.3)">0.1U</text>
<text x="366.3" y="236.3" transform="rotate(-90 366.3 236.3)">C78</text>
<text x="367.8" y="236.3" transform="rotate(-90 367.8 236.3)">0.1U</text>
<text x="463.8" y="283.5" transform="rotate(-90 463.8 283.5)">R61</text>
<text x="471.4" y="283.5" transform="rotate(-90 471.4 283.5)">R64</text>
<text x="479" y="283.5" transform="rotate(-90 479 283.5)">R67</text>
<text x="486.6" y="283.5" transform="rotate(-90 486.6 283.5)">R63</text>
<text x="494.3" y="283.5" transform="rotate(-90 494.3 283.5)">R68</text>
<text x="501.9" y="283.5" transform="rotate(-90 501.9 283.5)">R62</text>
<text x="485" y="328.7">2</text>
<text x="492.9" y="324.4">LED8</text>
<text x="499.7" y="328.7">1</text>
<text x="473.3" y="331.8">R66</text>
<text x="473.3" y="333">300</text>
</g>
<g font-size="1">
<text x="232.2" y="117.8">CAP_0402</text>
<text x="234.6" y="117.8">CAP</text>
<text x="252.5" y="143.2">CAP_0402</text>
<text x="254.9" y="143.2">CAP</text>
<text x="270.3" y="168.6">CAP_0402</text>
<text x="272.7" y="168.6">CAP</text>
<text x="377.1" y="224.7">RES_0603</text>
<text x="373.3" y="228.5">RES_0603</text>
</g>
<g font-size=".6">
<text x="240.3" y="111.8" transform="rotate(-90 240.3 111.8)">C137</text>
<text x="260.6" y="137.2" transform="rotate(-90 260.6 137.2)">C134</text>
<text x="278.4" y="162.6" transform="rotate(-90 278.4 162.6)">C136</text>
<text x="377" y="224.5">R60</text>
</g>
</svg>
